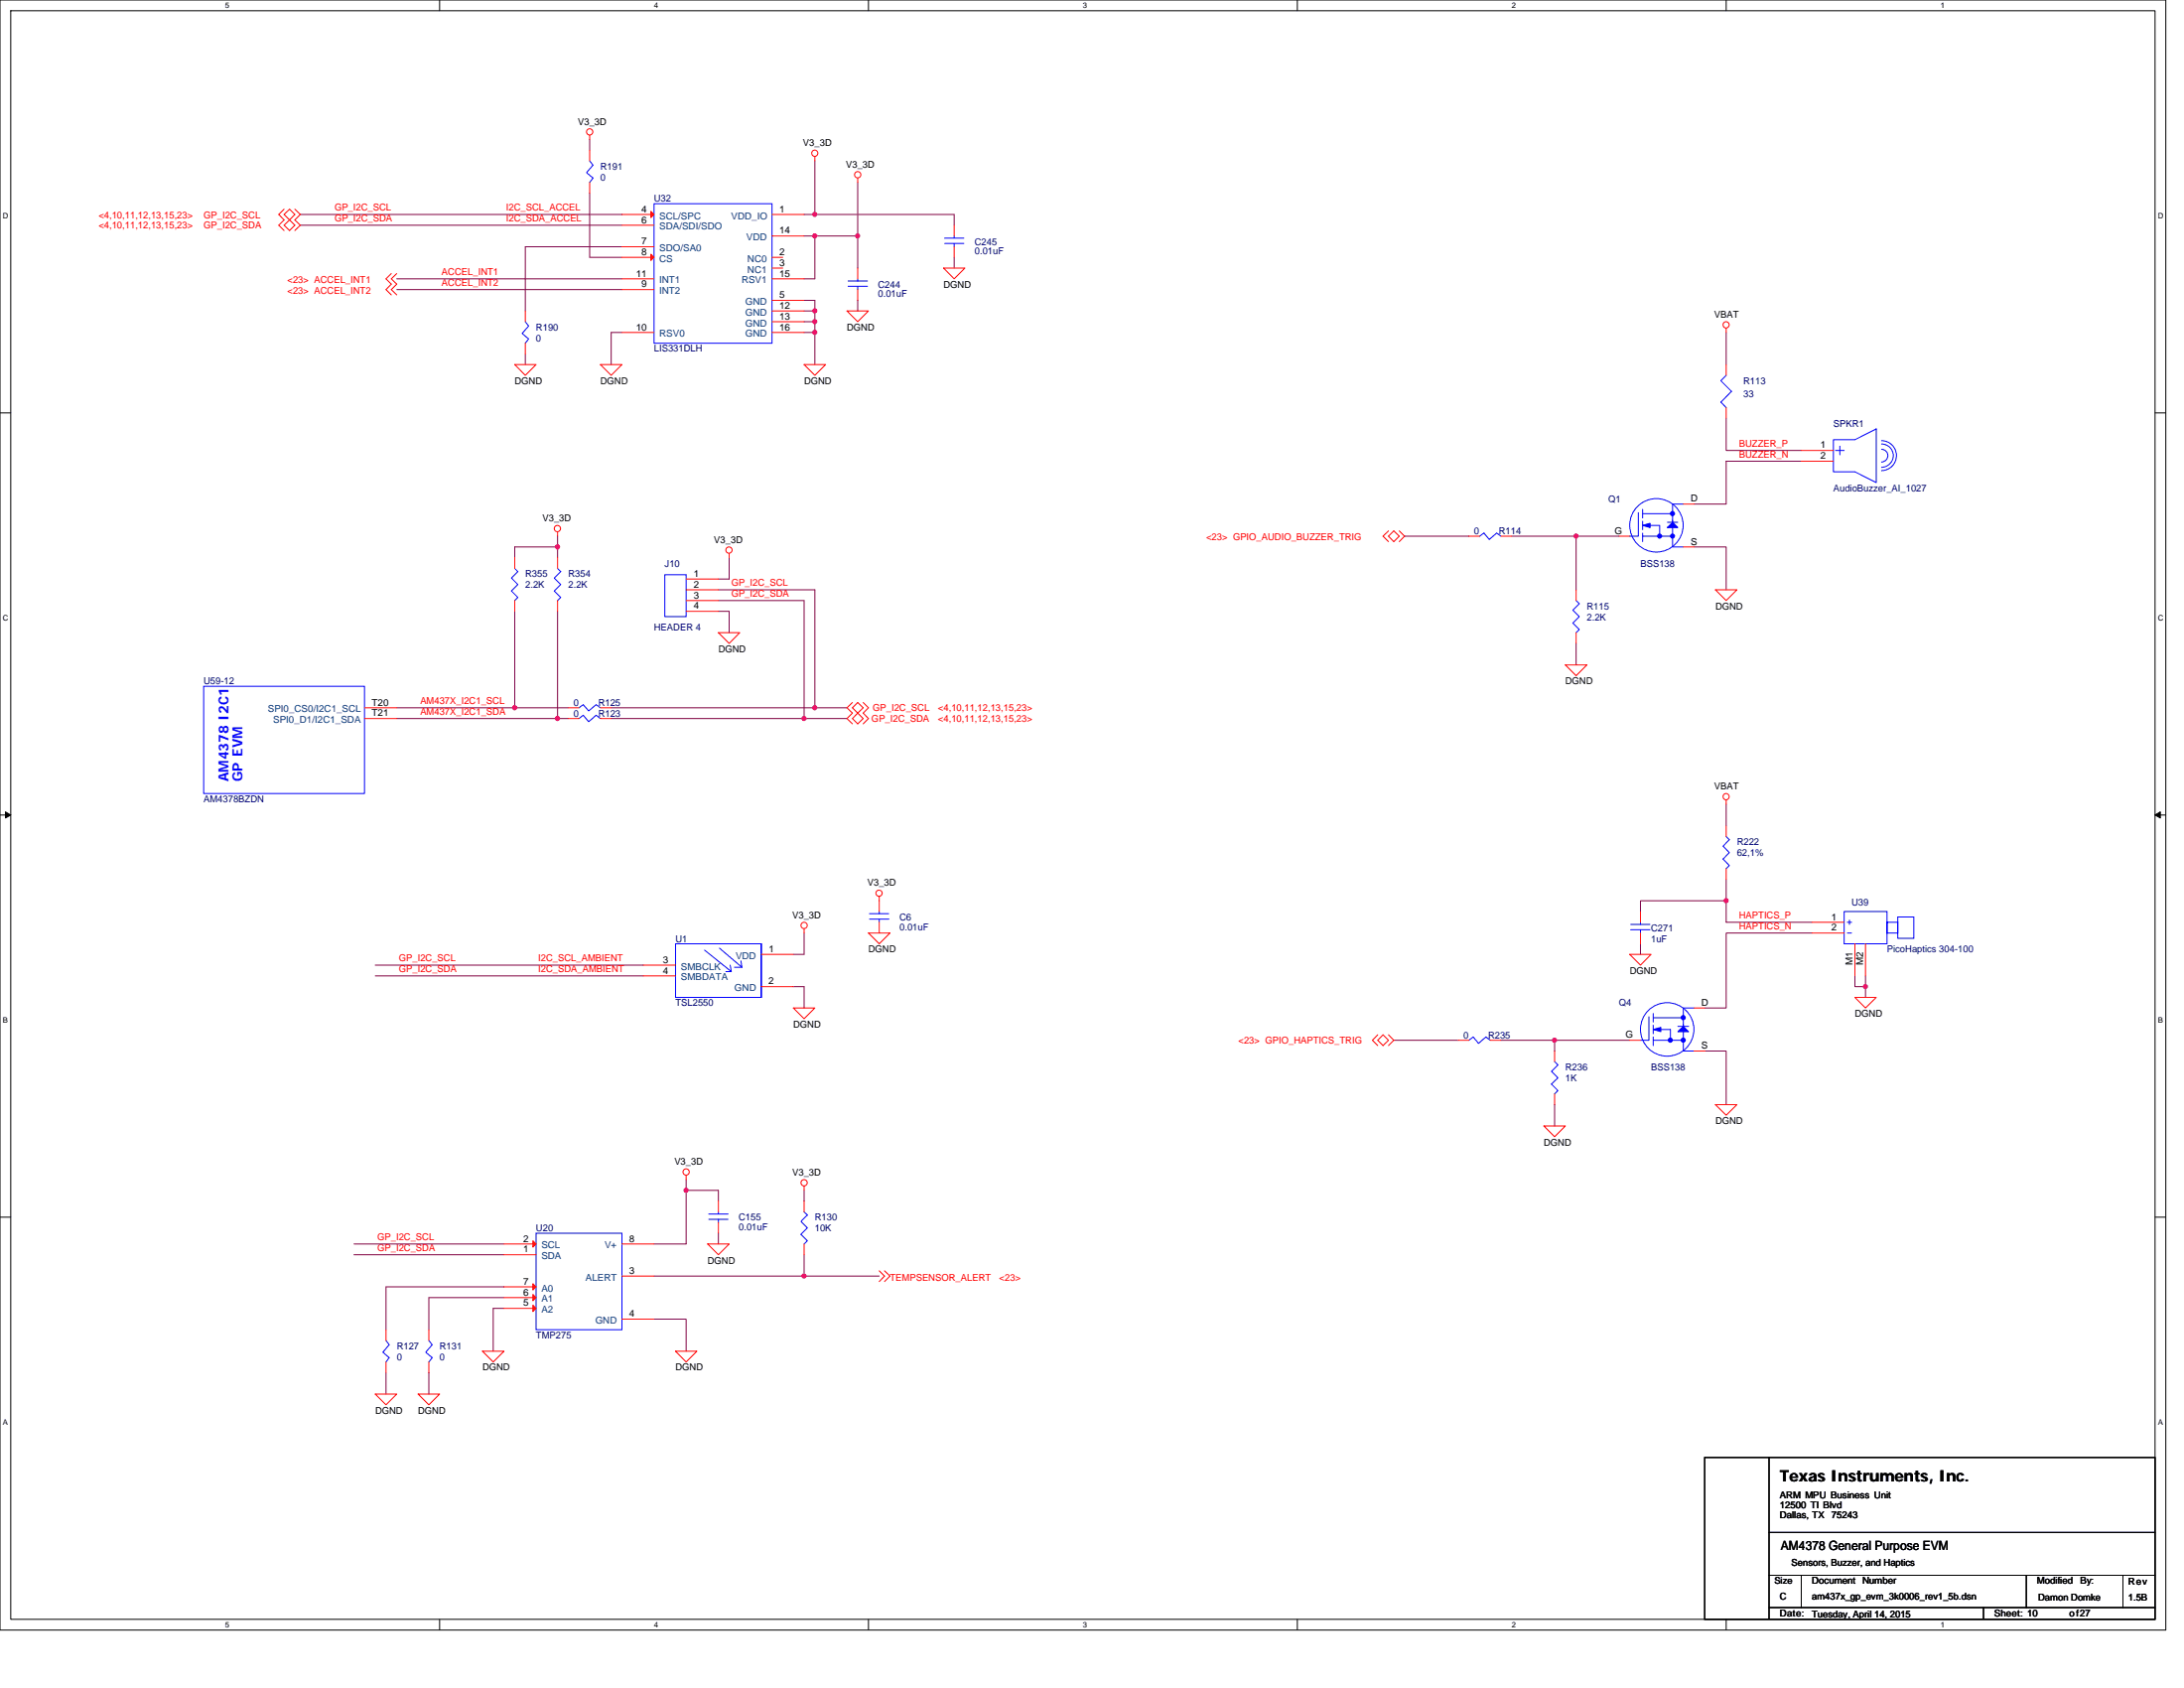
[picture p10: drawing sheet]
<svg xmlns="http://www.w3.org/2000/svg" width="279mm" height="216mm" viewBox="0 0 279 216" stroke-linecap="round" stroke-linejoin="round" font-family="sans-serif">
<path d="M0 0h277.1v208.5h-277.1zM1.4 1.4h274.3v205.7h-274.3z" fill="none" stroke="#000" stroke-width=".13"/>
<g fill="#fff">
<path d="M28.8 .1h.6v1.1h-.6z"/>
<path d="M28.8 207.3h.6v1.1h-.6z"/>
</g>
<path d="M56.2 0v1.4M56.2 207.1v1.4" fill="none" stroke="#000" stroke-width=".13"/>
<g fill="#fff">
<path d="M83.7 .1h.5v1.1h-.5z"/>
<path d="M83.7 207.3h.5v1.1h-.5z"/>
</g>
<path d="M111.1 0v1.4M111.1 207.1v1.4" fill="none" stroke="#000" stroke-width=".13"/>
<g fill="#fff">
<path d="M138.5 .1h.6v1.1h-.6z"/>
<path d="M138.5 207.3h.6v1.1h-.6z"/>
</g>
<path d="M166 0v1.4M166 207.1v1.4" fill="none" stroke="#000" stroke-width=".13"/>
<g fill="#fff">
<path d="M193.4 .1h.6v1.1h-.6z"/>
<path d="M193.4 207.3h.6v1.1h-.6z"/>
</g>
<path d="M220.8 0v1.4M220.8 207.1v1.4" fill="none" stroke="#000" stroke-width=".13"/>
<g fill="#fff">
<path d="M248.3 .1h.5v1.1h-.5z"/>
<path d="M248.3 207.3h.5v1.1h-.5z"/>
<path d="M.4 27.1h.7v1.1h-.7z"/>
<path d="M276.1 27.1h.7v1.1h-.7z"/>
<path d="M.4 78.5h.7v1.1h-.7z"/>
<path d="M276.1 78.5h.7v1.1h-.7z"/>
</g>
<path d="M0 52.8h1.4M275.7 52.8h1.4" fill="none" stroke="#000" stroke-width=".13"/>
<g fill="#fff">
<path d="M.4 130h.6v1.1h-.6z"/>
<path d="M276.1 130h.6v1.1h-.6z"/>
</g>
<path d="M0 104.2h1.4M275.7 104.2h1.4" fill="none" stroke="#000" stroke-width=".13"/>
<path d="M.7 103.8l.7 .4-.7 .4zM275.7 104.2l.7-.4v.8z" fill="#000" stroke="#000" stroke-width=".13"/>
<g fill="#fff">
<path d="M.4 181.4h.6v1.1h-.6z"/>
<path d="M276.1 181.4h.6v1.1h-.6z"/>
</g>
<path d="M0 155.7h1.4M275.7 155.7h1.4M218.1 186.4h57.6v20.7h-57.6zM226.3 186.4v20.6M226.3 196h49.4M226.3 201.5h49.4M226.3 205.6h49.4M230.4 201.5v4.1M253.7 205.6v1.4M259.2 201.5v4.1M271.6 201.5v4.1" fill="none" stroke="#000" stroke-width=".13"/>
<g fill="none" stroke="#800040" stroke-width=".13">
<path d="M75.4 17.8v1.4M38.4 27.4h41.2M38.4 28.8h41.2M50.8 35.7h28.8M50.8 37h28.8M75.4 24.7v8.2h4.2M79.6 31.6h-12.4v8.2M102.9 39.8h1.3M102.9 38.4h1.3v1.4M102.9 27.4h1.3M102.9 30.2h1.3M104.2 39.8v1.3"/>
<path d="M104.2 20.6v6.8M104.2 30.2v5.5h-1.3M104.2 30.2h5.5M104.2 27.4h17.9v1.4M109.7 38.4v1.4M109.7 23.3v6.9M109.7 30.2v4.1M122.1 32.9v1.4M67.2 45.3v1.3M79.6 42.5h-1.4v4.1M102.9 42.5h1.3M102.9 41.1h1.3"/>
<path d="M104.2 42.5v4.1M104.2 41.1v1.4M220.8 42.5v4.1M220.8 53.5v4.1h9.6M230.4 59h-9.6v5.5h-4.1M65.8 78.2v12.3M71.3 68.6v1.4M71.3 70v1.3M71.3 70h-5.5v1.3M71.3 78.2v13.7M91.9 75.4h12.3v15.1M91.9 76.8h11v15.1"/>
<path d="M91.9 78.2h1.4v2.7M93.3 71.3v2.8h-1.4M179.7 68.6h8.2M193.4 68.6h8.2M201.6 68.6h5.5M201.6 68.6v6.8M216.7 70h4.1v5.4M50.8 91.9h20.5M50.8 90.5h15M65.8 90.5h6.9M71.3 91.9h1.4M78.2 90.5h26"/>
<path d="M78.2 91.9h24.7M102.9 91.9h5.5M104.2 90.5h4.2M201.6 82.3v2.7M102.9 119.3v2.8h-1.4M220.8 102.9v2.7M220.8 112.5v2.7M220.8 115.2v2.8h11M220.8 115.2h-10.9v1.4M231.8 119.3h-11v9.6h-2.7M48 123.4h34.3M48 124.8h34.3"/>
<path d="M101.5 126.2h1.4v2.7M178.3 133.1h8.2M192 133.1h6.9M208.5 133.1h-9.6v1.3M209.9 120.7v1.4M218.1 134.4h2.7v6.9M237.3 124.8v1.4h1.4M238.7 124.8v1.4M238.7 126.2v1.4M45.3 159.1h19.2M87.8 152.3v6.8h-4.1M87.8 152.3h4.1v1.3"/>
<path d="M87.8 150.9v1.4M91.9 157.7v1.4M102.9 152.3v1.3M198.9 141.3v2.7M45.3 160.5h19.2M49.4 175.6v2.7M54.9 175.6v2.7M64.5 167.3h-1.4v5.5M64.5 164.6h-15.1v5.5M64.5 166h-9.6v4.1M83.7 163.2h19.2M83.7 168.7h4.1v4.1"/>
<path d="M102.9 160.5v2.7M102.9 163.2h9.6"/>
</g>
<g fill="#f0f" stroke="#f0f" stroke-width=".13">
<circle cx="104.2" cy="42.5" r=".27"/>
<circle cx="104.2" cy="41.1" r=".27"/>
<circle cx="104.2" cy="39.8" r=".27"/>
<circle cx="109.7" cy="30.2" r=".27"/>
<circle cx="104.2" cy="30.2" r=".27"/>
<circle cx="104.2" cy="27.4" r=".27"/>
<circle cx="87.8" cy="152.2" r=".27"/>
<circle cx="201.6" cy="68.6" r=".27"/>
<circle cx="220.8" cy="115.2" r=".27"/>
<circle cx="238.6" cy="126.2" r=".27"/>
<circle cx="104.2" cy="90.5" r=".27"/>
<circle cx="102.9" cy="91.9" r=".27"/>
<circle cx="65.8" cy="90.5" r=".27"/>
<circle cx="71.3" cy="69.9" r=".27"/>
<circle cx="71.3" cy="91.9" r=".27"/>
<circle cx="198.9" cy="133" r=".27"/>
<circle cx="102.9" cy="163.2" r=".27"/>
</g>
<g fill="none" stroke="#f00" stroke-width=".13">
<path d="M75.4 17.3v.5M75.4 19.2v1.4M36.3 28.8l.7-.7 .7 .7-.7 .7zM36.3 27.4l.7-.6 .7 .6-.7 .7zM36.3 26.8l-.6 .6 .6 .7-.6 .7 .6 .7M37.7 26.8l.7 .6-.7 .7 .7 .7-.7 .7M50.1 35l-.7 .7 .7 .6-.7 .7 .7 .7M50.8 35l-.7 .7 .7 .6-.7 .7 .7 .7M67.2 39.8v1.3M75.4 23.3v1.4M79.6 27.4h4.1M79.6 28.8h4.1"/>
<path d="M79.6 31.6h4.1M79.6 32.9h4.1M79.6 35.7h4.1M79.6 37h4.1M98.8 27.4h4.1M98.8 38.4h4.1M98.8 39.8h4.1M98.8 30.2h4.1M98.8 32.9h1.3M98.8 34.3h1.3M98.8 35.7h4.1M104.2 20v.6"/>
<path d="M108.4 39.8h2.7l-1.4 1.3zM109.7 22.8v.5M109.7 34.3v1.4M109.7 37v1.4M120.7 34.3h2.7l-1.3 1.4zM122.1 28.8v1.4M122.1 31.6v1.3M65.8 46.6h2.8l-1.4 1.4zM67.2 43.9v1.4M76.8 46.6h2.8l-1.4 1.4zM79.6 42.5h4.1M98.8 41.1h4.1"/>
<path d="M98.8 42.5h4.1M102.9 46.6h2.7l-1.4 1.4zM220.8 42v.5M220.8 52.1v1.4M220.8 46.6v1.4M230.4 57.6h4.1M230.4 59h4.1M65.8 71.3v1.4M65.8 76.8v1.4M71.3 68v.6M71.3 71.3v1.4M71.3 76.8v1.4"/>
<path d="M87.8 74.1h4.1M87.8 75.4h4.1M87.8 76.8h4.1M87.8 78.2h4.1M93.3 70.8v.5M177.6 67.9l-.7 .7 .7 .7M178.3 67.9l.7 .7-.7 .7-.7-.7zM179 67.9l.7 .7-.7 .7M187.9 68.6h1.4M192 68.6h1.4M201.6 75.4v1.4M207.1 68.6h1.4"/>
<path d="M215.3 70h1.4M215.3 64.5h1.4M219.5 75.4h2.7l-1.4 1.4zM46.6 91.9h4.2M46.6 90.5h4.2M72.7 91.9h1.4M72.7 90.5h1.4M76.8 91.9h1.4M76.8 90.5h1.4M91.9 80.9h2.7l-1.3 1.4zM109.1 89.9l-.7 .6 .7 .7-.7 .7 .7 .7M109.1 90.5l.6-.6 .7 .6-.7 .7z"/>
<path d="M109.7 91.2l.7 .7-.7 .7-.6-.7zM110.4 89.9l.7 .6-.7 .7 .7 .7-.7 .7M200.3 85h2.7l-1.4 1.4zM201.6 80.9v1.4M102.9 118.8v.5M111.1 119.3h2.8l-1.4 1.4zM112.5 114.7v1.9M112.5 118v1.3M209.9 116.6v1.4M209.9 119.3v1.4M220.8 102.3v.6M220.8 105.6v1.4"/>
<path d="M220.8 111.1v1.4M231.8 118h4.1M231.8 119.3h4.1M82.3 123.4h4.1M82.3 124.8h4.1M97.4 122.1h4.1M97.4 126.2h4.1M101.5 128.9h2.7l-1.3 1.4zM176.3 132.4l-.7 .7 .7 .6M176.9 132.4l.7 .7-.7 .6-.6-.6zM177.6 132.4l.7 .7-.7 .6M186.5 133.1h1.4"/>
<path d="M190.6 133.1h1.4M198.9 134.4v1.4M198.9 139.9v1.4M208.5 122.1h2.7l-1.3 1.3zM208.5 133.1h1.4M216.7 134.4h1.4M216.7 128.9h1.4M237.3 127.6h2.7l-1.3 1.3zM237.3 120.7v4.1M238.7 120.7v4.1M64.5 159.1h4.1M79.6 159.1h4.1"/>
<path d="M87.8 150.3v.6M90.5 159.1h2.8l-1.4 1.4zM91.9 153.6v1.4M91.9 156.4v1.3M102.9 151.7v.6M102.9 153.6v1.4M102.9 159.1v1.4M197.5 144h2.8l-1.4 1.4zM219.5 141.3h2.7l-1.4 1.3zM48 178.3h2.8l-1.4 1.4zM49.4 170.1v1.3M49.4 174.2v1.4"/>
<path d="M53.5 178.3h2.7l-1.3 1.4zM54.9 170.1v1.3M54.9 174.2v1.4M61.7 172.8h2.8l-1.4 1.4zM64.5 160.5h4.1M64.5 164.6h4.1M64.5 166h4.1M64.5 167.3h4.1M79.6 168.7h4.1M79.6 163.2h4.1M86.4 172.8h2.8l-1.4 1.4zM112.5 162.5l.7 .7-.7 .7"/>
<path d="M113.2 162.5l.7 .7-.7 .7"/>
<circle cx="75.4" cy="16.9" r=".4"/>
<circle cx="104.2" cy="19.6" r=".4"/>
<circle cx="109.7" cy="22.3" r=".4"/>
<circle cx="220.8" cy="41.5" r=".4"/>
<circle cx="71.3" cy="67.6" r=".4"/>
<circle cx="93.3" cy="70.4" r=".4"/>
<circle cx="102.9" cy="118.4" r=".4"/>
<circle cx="112.5" cy="114.2" r=".4"/>
<circle cx="220.8" cy="101.9" r=".4"/>
<circle cx="87.8" cy="149.9" r=".4"/>
<circle cx="102.9" cy="151.3" r=".4"/>
</g>
<g fill="none" stroke="#00f" stroke-width=".13">
<path d="M75.4 20.6l.5 .5-.9 1 .9 .7-.5 .5M83.7 26.1h15.1v17.8h-15.1zM108.5 36.6h2.5M108.5 35.9h2.5M109.7 35.7v.2M109.7 36.6v.4M120.8 31.1h2.5M120.8 30.5h2.5M122.1 30.2v.3M122.1 31.1v.5M67.2 41.1l.4 .6-.8 1 .8 .6-.4 .6M220.8 48l-.6 .7 1.3 1.4-1.3 1.3 .6 .7"/>
<path d="M234.5 56.2h2.8l2.7-1.3v6.8l-2.7-1.4h-2.8zM234.8 57.6h1.1M235.4 57.1v1.1M240.7 57.5a.81 .81 0 0 1 .8 .8 .81 .81 0 0 1-.8 .8M240.7 56.8a1.49 1.49 0 0 1 1.5 1.5 1.49 1.49 0 0 1-1.5 1.5M240.7 56.4a1.92 1.92 0 0 1 1.9 1.9 1.92 1.92 0 0 1-1.9 1.9M65.8 72.7l.5 .4-.9 .8 .9 .9-.9 .8 .9 .8-.5 .4M71.3 72.7l.4 .4-.8 .8 .8 .9-.8 .8 .8 .8-.4 .4M85 73.5h2.8v5.4h-2.8zM192 68.6l-.5-.4-1 .8-.7-.8-.5 .4M201.6 76.8l.4 .4-.8 .8 .8 .9-.8 .8 .8 .8-.4 .4M209.6 65.6v3h-1.1"/>
<path d="M210.1 65.7h3.9v1.2M210.1 68.2v1.1M210.1 66.7v1.1M210.1 65.2v1.1M210.1 68.6h3.9M210.9 67.2h1.4v1.4M213.3 66.8h1.4M214 66.5v3.5h1.3M215.3 64.5h-1.3v1.2M26.1 87.8h20.5v13.7h-20.5zM74.1 91.9l.5-.4 .7 .8 1-.8 .5 .4M76.8 90.5l-.5-.4-1 .8-.7-.8-.5 .4"/>
<path d="M111.2 117.6h2.5M111.2 116.9h2.5M112.5 116.6v.3M112.5 117.6v.4M208.6 118.9h2.5M208.6 118.2h2.5M209.9 118v.2M209.9 118.9v.4M220.8 107l.4 .4-.8 .8 .8 .9-.8 .8 .8 .8-.4 .4M235.9 116.6h5.5v4.1h-5.5zM236.3 118h.6M236.3 119.3h.6"/>
<path d="M236.6 117.7v.5M241.4 118h1.4v1.3h-1.4zM242.8 117.3h2v2.7h-2zM86.4 120.7h11v6.9h-11zM90.1 121.5l3.5 2.8-.2-.9M92 121.3l2.9 2.4M92.9 124.3h.7M94 123.7h.9M94.8 122.9l.1 .8M187.9 133.1l.6-.5 .6 .9 1-.9 .5 .5M198.9 135.8l.4 .4-.8 .8 .8 .9-.8 .8 .8 .8-.4 .4M210.9 130v3.1h-1"/>
<path d="M211.5 130.2h3.8v1.2M211.5 132.6v1.1M211.5 131.1v1.1M211.5 129.6v1.1M211.5 133.1h3.8M212.3 131.7h1.4v1.4M214.7 131.3h1.3M215.3 131v3.4h1.4M216.7 128.9h-1.4v1.3M68.6 157.7h11v12.4h-11zM90.7 156h2.4M90.7 155.3h2.4"/>
<path d="M91.9 155v.3M91.9 156v.4M102.9 155l.4 .4-.8 .8 .8 .9-.8 .8 .8 .8-.4 .4M49.4 171.4l.4 .6-.8 1 .8 .7-.4 .5M54.9 171.4l.4 .6-.8 1 .8 .7-.4 .5"/>
<circle cx="211.9" cy="67.2" r="3.4"/>
<circle cx="213.3" cy="131.7" r="3.4"/>
</g>
<g fill="#00f" stroke="#00f" stroke-width=".13">
<path d="M214.7 132l.6-.7 .7 .7z" fill-rule="evenodd"/>
<path d="M211.5 131.7l1-.3v.6z" fill-rule="evenodd"/>
<path d="M214 66.8l.7 .7h-1.4z" fill-rule="evenodd"/>
<path d="M210.1 67.2l1-.3v.6z" fill-rule="evenodd"/>
<circle cx="215.3" cy="130.2" r=".27"/>
<circle cx="213.7" cy="133" r=".27"/>
<circle cx="215.3" cy="133" r=".27"/>
<circle cx="214" cy="65.7" r=".27"/>
<circle cx="212.3" cy="68.6" r=".27"/>
<circle cx="214" cy="68.6" r=".27"/>
</g>
<g fill="#f00" stroke="#f00" stroke-width=".13">
<path d="M68.2 158.7l.4 .4-.4 .4z"/>
<path d="M68.2 164.2l.4 .4-.4 .4z"/>
<path d="M68.2 165.6l.4 .4-.4 .4z"/>
<path d="M68.2 166.9l.4 .4-.4 .4z"/>
<path d="M83.3 27l.4 .4-.4 .4z"/>
<path d="M83.3 32.5l.4 .4-.4 .4z"/>
</g>
<text font-size="2" x="227.7" y="189.5">Texas Instruments, Inc.</text>
<g font-size="1.8" fill="#00f">
<text x="29.2" y="100" transform="rotate(-90 29.2 100)">AM4378 I2C1</text>
<text x="31" y="100" transform="rotate(-90 31 100)">GP EVM</text>
</g>
<text font-size="1.6" x="227.8" y="198.2">AM4378 General Purpose EVM</text>
<g font-size="1.2">
<text x="73.9" y="15.9">V3_3D</text>
<text x="102.7" y="18.7">V3_3D</text>
<text x="108.2" y="21.4">V3_3D</text>
<text x="82" y="27.1">4</text>
<text x="82" y="28.5">6</text>
<text x="99.7" y="27.1">1</text>
<text x="99.7" y="29.9">14</text>
<text x="81.4" y="35.4">11</text>
<text x="82" y="31.3">7</text>
<text x="82" y="32.6">8</text>
<text x="99.7" y="32.6">2</text>
<text x="99.7" y="34">3</text>
<text x="99.7" y="35.4">15</text>
<text x="82" y="36.7">9</text>
<text x="99.7" y="38.1">5</text>
<text x="99.7" y="39.5">12</text>
<text x="99.7" y="40.9">13</text>
<text x="120.7" y="36.8">DGND</text>
<text x="219.3" y="40.6">VBAT</text>
<text x="81.4" y="42.2">10</text>
<text x="99.7" y="42.2">16</text>
<text x="108.4" y="42.3">DGND</text>
<text x="65.8" y="49.1">DGND</text>
<text x="76.8" y="49.1">DGND</text>
<text x="102.9" y="49.1">DGND</text>
<text x="232.9" y="57.3">1</text>
<text x="232.9" y="58.7">2</text>
<text x="216.3" y="64.2">D</text>
<text x="69.4" y="66.7">V3_3D</text>
<text x="91.4" y="69.4">V3_3D</text>
<text x="206.6" y="68.3">G</text>
<text x="216.3" y="69.7">S</text>
<text x="88.7" y="73.8">1</text>
<text x="88.7" y="75.1">2</text>
<text x="88.7" y="76.5">3</text>
<text x="88.7" y="77.9">4</text>
<text x="219.5" y="77.9">DGND</text>
<text x="91.9" y="83.4">DGND</text>
<text x="200.3" y="87.5">DGND</text>
<text x="47.6" y="91.6">T21</text>
<text x="47.6" y="90.2">T20</text>
<text x="219.3" y="101">VBAT</text>
<text x="111" y="113.3">V3_3D</text>
<text x="101.4" y="117.4">V3_3D</text>
<text x="234.3" y="117.7">1</text>
<text x="234.3" y="119">2</text>
<text x="84.8" y="123.1">3</text>
<text x="84.8" y="124.5">4</text>
<text x="98.3" y="125.9">2</text>
<text x="98.3" y="121.8">1</text>
<text x="111.1" y="121.8">DGND</text>
<text x="208.5" y="124.6">DGND</text>
<text x="237" y="123.4" transform="rotate(-90 237 123.4)">M1</text>
<text x="238.4" y="123.4" transform="rotate(-90 238.4 123.4)">M2</text>
<text x="101.5" y="131.4">DGND</text>
<text x="217.7" y="128.6">D</text>
<text x="237.3" y="130">DGND</text>
<text x="208" y="132.8">G</text>
<text x="217.7" y="134.1">S</text>
<text x="219.5" y="143.8">DGND</text>
<text x="86.3" y="149">V3_3D</text>
<text x="197.5" y="146.5">DGND</text>
<text x="101.4" y="150.3">V3_3D</text>
<text x="67" y="158.8">2</text>
<text x="67" y="160.2">1</text>
<text x="80.5" y="158.8">8</text>
<text x="90.5" y="161.6">DGND</text>
<text x="67" y="164.3">7</text>
<text x="67" y="165.7">6</text>
<text x="67" y="167">5</text>
<text x="80.5" y="162.9">3</text>
<text x="80.5" y="168.4">4</text>
<text x="61.7" y="175.3">DGND</text>
<text x="86.4" y="175.3">DGND</text>
<text x="48" y="180.8">DGND</text>
<text x="53.5" y="180.8">DGND</text>
<text x="227.7" y="191.6">ARM MPU Business Unit</text>
<text x="227.7" y="192.9">12500 TI Blvd</text>
<text x="227.7" y="194.2">Dallas, TX</text>
<text x="234.3" y="194.2">75243</text>
<text x="227" y="202.6">Size</text>
<text x="229.2" y="200.3">Sensors, Buzzer, and Haptics</text>
<text x="231.8" y="202.6">Document</text>
<text x="238.3" y="202.6">Number</text>
<text x="260.6" y="202.6">Modified</text>
<text x="266.1" y="202.6">By:</text>
<text x="272.3" y="202.8">Rev</text>
<text x="227.7" y="206.7">Date:</text>
<text x="227.7" y="204.5">C</text>
<text x="231.8" y="206.9">Tuesday, April 14, 2015</text>
<text x="231.8" y="204.5">am437x_gp_evm_3k0006_rev1_5b.dsn</text>
<text x="255.1" y="206.7">Sheet: 10</text>
<text x="260.8" y="204.7">Damon Domke</text>
<text x="264.7" y="206.7">of27</text>
<text x="272.3" y="204.7">1.5B</text>
</g>
<g font-size="1.2" fill="#000080">
<text x="76.8" y="21.7">R191</text>
<text x="76.8" y="23.1">0</text>
<text x="83.7" y="25.8">U32</text>
<text x="124.7" y="31.3">C245</text>
<text x="124.7" y="32.5">0.01uF</text>
<text x="112.3" y="36.8">C244</text>
<text x="112.3" y="38">0.01uF</text>
<text x="68.6" y="42.3">R190</text>
<text x="68.6" y="43.6">0</text>
<text x="83.7" y="45">LIS331DLH</text>
<text x="223" y="49.1">R113</text>
<text x="223" y="50.8">33</text>
<text x="234.5" y="54.6">SPKR1</text>
<text x="205.7" y="64.2">Q1</text>
<text x="234.5" y="62.8">AudioBuzzer_AI_1027</text>
<text x="188.6" y="68.3">0</text>
<text x="191.7" y="68.3">R114</text>
<text x="67.2" y="73.8">R355</text>
<text x="67.2" y="75.2">2.2K</text>
<text x="72.7" y="73.8">R354</text>
<text x="72.7" y="75.2">2.2K</text>
<text x="85" y="72.5">J10</text>
<text x="203" y="77.9">R115</text>
<text x="209.9" y="72.5">BSS138</text>
<text x="83.7" y="80.7">HEADER 4</text>
<text x="203" y="79.3">2.2K</text>
<text x="26.1" y="87.5">U59-12</text>
<text x="73.4" y="91.7">0</text>
<text x="73.4" y="90.3">0</text>
<text x="76.5" y="91.7">R123</text>
<text x="76.5" y="90.3">R125</text>
<text x="26.1" y="102.6">AM4378BZDN</text>
<text x="222.2" y="108.1">R222</text>
<text x="222.2" y="109.5">62,1%</text>
<text x="115.1" y="117.7">C6</text>
<text x="115.1" y="119">0.01uF</text>
<text x="211.2" y="119.1">C271</text>
<text x="236.9" y="115.8">U39</text>
<text x="86.4" y="120.5">U1</text>
<text x="211.2" y="120.5">1uF</text>
<text x="241.4" y="121.8">PicoHaptics 304-100</text>
<text x="86.4" y="128.7">TSL2550</text>
<text x="207.1" y="128.7">Q4</text>
<text x="187.2" y="132.8">0</text>
<text x="190.4" y="132.8">R235</text>
<text x="200.3" y="136.9">R236</text>
<text x="211.2" y="136.9">BSS138</text>
<text x="200.3" y="138.3">1K</text>
<text x="68.6" y="157.5">U20</text>
<text x="94.5" y="156.1">C155</text>
<text x="94.5" y="157.4">0.01uF</text>
<text x="104.2" y="156.1">R130</text>
<text x="104.2" y="157.5">10K</text>
<text x="50.8" y="172.6">R127</text>
<text x="50.8" y="173.9">0</text>
<text x="56.2" y="172.6">R131</text>
<text x="56.2" y="173.9">0</text>
<text x="68.6" y="171.2">TMP275</text>
</g>
<g font-size="1.2" fill="#f00">
<text x="12.6" y="29.3">&lt;4,10,11,12,13,15,23&gt;</text>
<text x="12.6" y="27.9">&lt;4,10,11,12,13,15,23&gt;</text>
<text x="26.1" y="29.3">GP_I2C_SDA</text>
<text x="26.1" y="27.9">GP_I2C_SCL</text>
<text x="42.8" y="26.9">GP_I2C_SCL</text>
<text x="42.8" y="28.3">GP_I2C_SDA</text>
<text x="64.7" y="26.9">I2C_SCL_ACCEL</text>
<text x="64.7" y="28.3">I2C_SDA_ACCEL</text>
<text x="56.5" y="35.2">ACCEL_INT1</text>
<text x="36.8" y="36.2">&lt;23&gt; ACCEL_INT1</text>
<text x="36.8" y="37.6">&lt;23&gt; ACCEL_INT2</text>
<text x="56.5" y="36.6">ACCEL_INT2</text>
<text x="222.5" y="57.1">BUZZER_P</text>
<text x="222.5" y="58.5">BUZZER_N</text>
<text x="154.3" y="69">&lt;23&gt; GPIO_AUDIO_BUZZER_TRIG</text>
<text x="93.6" y="75">GP_I2C_SCL</text>
<text x="93.6" y="76.3">GP_I2C_SDA</text>
<text x="53.8" y="90">AM437X_I2C1_SCL</text>
<text x="53.8" y="91.4">AM437X_I2C1_SDA</text>
<text x="111.5" y="92.3">GP_I2C_SDA</text>
<text x="111.7" y="91">GP_I2C_SCL</text>
<text x="120" y="91">&lt;4,10,11,12,13,15,23&gt;</text>
<text x="120" y="92.3">&lt;4,10,11,12,13,15,23&gt;</text>
<text x="222.5" y="117.5">HAPTICS_P</text>
<text x="222.5" y="118.9">HAPTICS_N</text>
<text x="51" y="123">GP_I2C_SCL</text>
<text x="51" y="124.3">GP_I2C_SDA</text>
<text x="68.9" y="123">I2C_SCL_AMBIENT</text>
<text x="68.9" y="124.3">I2C_SDA_AMBIENT</text>
<text x="158.4" y="133.5">&lt;23&gt; GPIO_HAPTICS_TRIG</text>
<text x="48.3" y="160">GP_I2C_SDA</text>
<text x="48.3" y="158.6">GP_I2C_SCL</text>
<text x="113.9" y="163.8">TEMPSENSOR_ALERT</text>
<text x="127.8" y="163.8">&lt;23&gt;</text>
</g>
<g font-size="1.2" fill="#004080">
<text x="84.3" y="28">SCL/SPC</text>
<text x="84.3" y="29.4">SDA/SDI/SDO</text>
<text x="93.5" y="28">VDD_IO</text>
<text x="84.3" y="32.1">SDO/SA0</text>
<text x="84.3" y="33.5">CS</text>
<text x="95.5" y="30.8">VDD</text>
<text x="95.6" y="33.5">NC0</text>
<text x="95.6" y="34.9">NC1</text>
<text x="84.3" y="36.2">INT1</text>
<text x="84.3" y="37.6">INT2</text>
<text x="94.9" y="36.2">RSV1</text>
<text x="95.4" y="39">GND</text>
<text x="95.4" y="40.3">GND</text>
<text x="95.4" y="41.7">GND</text>
<text x="84.3" y="43.1">RSV0</text>
<text x="95.4" y="43.1">GND</text>
<text x="34.3" y="91.1">SPI0_CS0/I2C1_SCL</text>
<text x="34.9" y="92.5">SPI0_D1/I2C1_SDA</text>
<text x="87.1" y="124">SMBCLK</text>
<text x="87.1" y="125.4">SMBDATA</text>
<text x="94.1" y="122.6">VDD</text>
<text x="94" y="126.8">GND</text>
<text x="69.3" y="159.7">SCL</text>
<text x="69.3" y="161.1">SDA</text>
<text x="77.3" y="159.7">V+</text>
<text x="69.3" y="165.2">A0</text>
<text x="69.3" y="166.5">A1</text>
<text x="69.3" y="167.9">A2</text>
<text x="74.9" y="163.8">ALERT</text>
<text x="76.2" y="169.3">GND</text>
</g>
<g font-size="1">
<text x="28.8" y="1">5</text>
<text x="83.7" y="1">4</text>
<text x="138.5" y="1">3</text>
<text x="193.4" y="1">2</text>
<text x="248.3" y="1">1</text>
<text x=".4" y="28">D</text>
<text x="276.1" y="28">D</text>
<text x=".4" y="79.4">C</text>
<text x="276.1" y="79.4">C</text>
<text x=".4" y="130.9">B</text>
<text x="276.1" y="130.9">B</text>
<text x=".4" y="182.3">A</text>
<text x="276.1" y="182.3">A</text>
<text x="28.8" y="208.2">5</text>
<text x="83.7" y="208.2">4</text>
<text x="138.5" y="208.2">3</text>
<text x="193.4" y="208.2">2</text>
<text x="248.3" y="208.2">1</text>
</g>
</svg>
